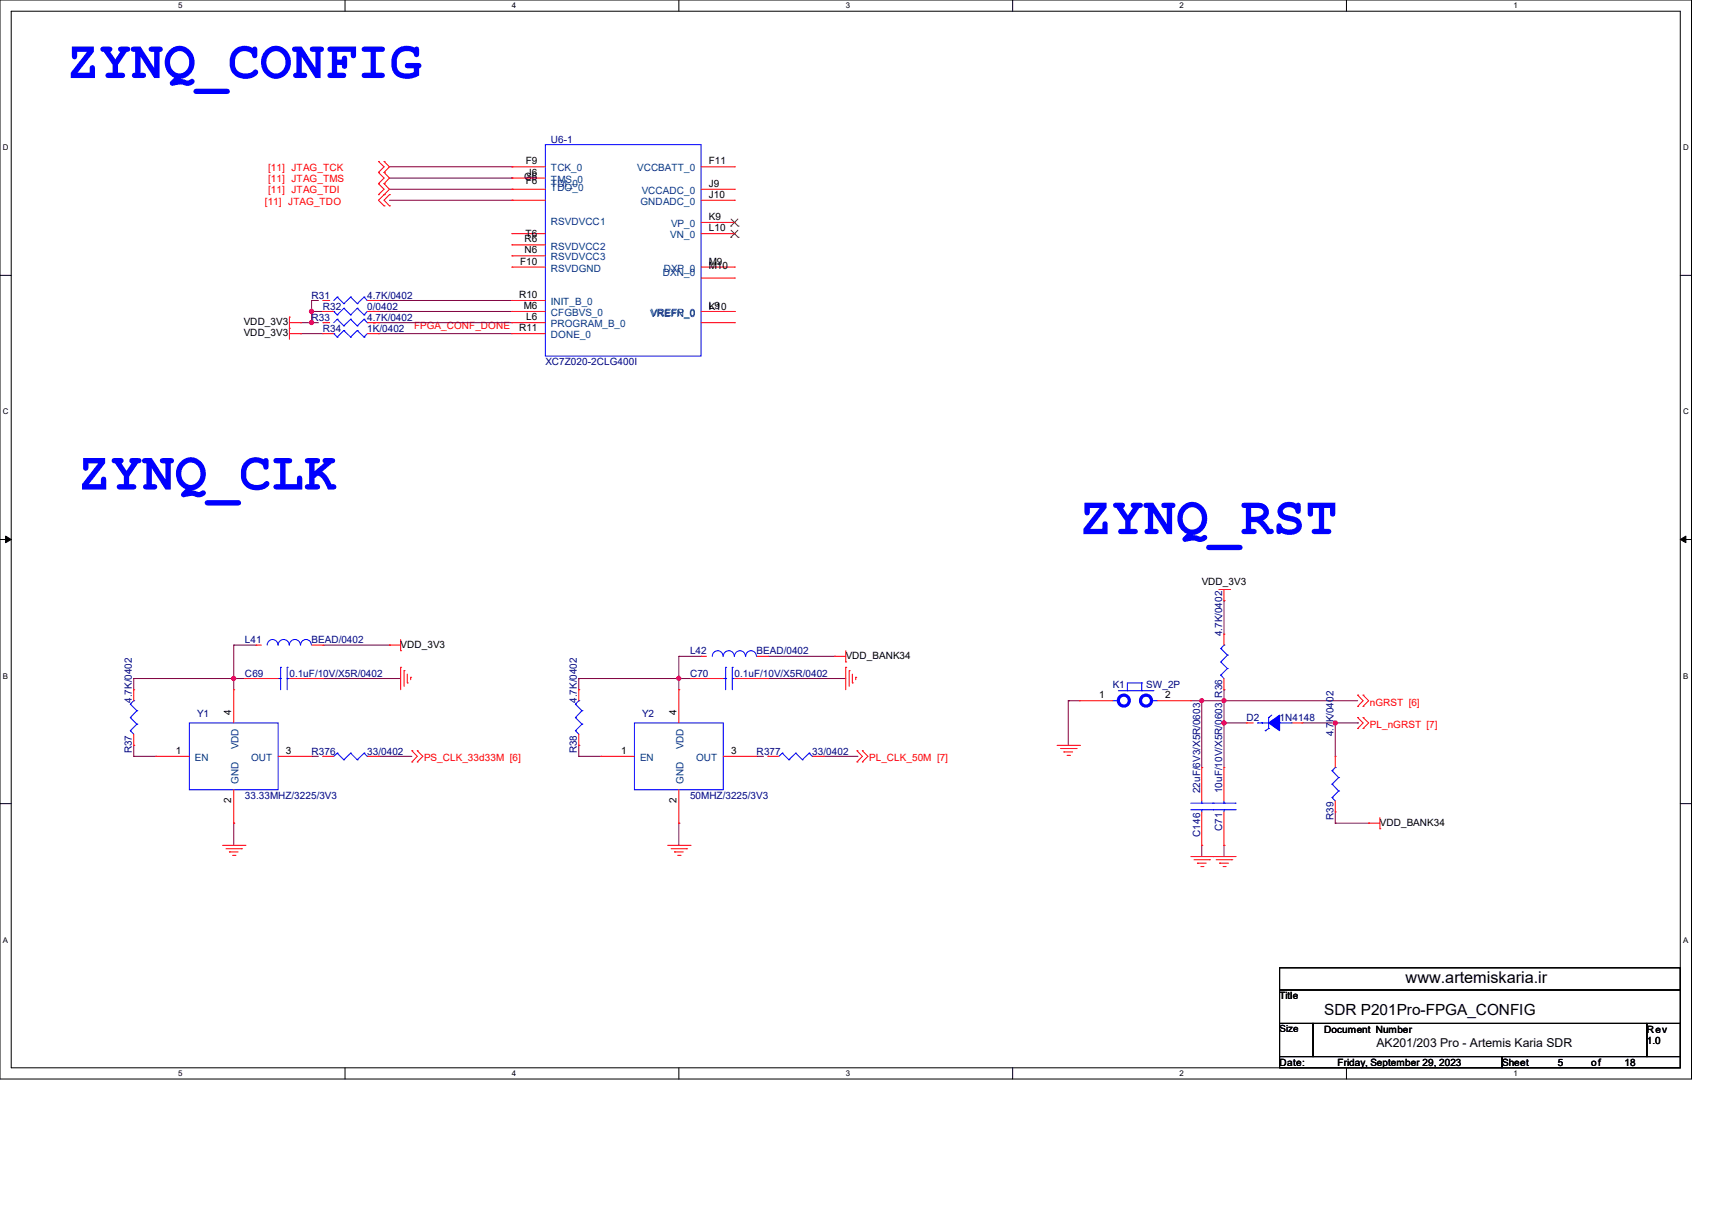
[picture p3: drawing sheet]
<svg xmlns="http://www.w3.org/2000/svg" width="297mm" height="210mm" viewBox="0 0 297 210" stroke-linecap="round" stroke-linejoin="round" font-family="sans-serif">
<path d="M0 0h293.5v187.3h-293.5zM1.9 1.9h289.6v183.4h-289.6z" fill="none" stroke="#000" stroke-width=".17"/>
<g fill="#fff">
<path d="M30.9 .2h.8v1.5h-.8z"/>
<path d="M30.9 185.5h.8v1.6h-.8z"/>
</g>
<path d="M59.9 0v1.9M59.9 185.3v2" fill="none" stroke="#000" stroke-width=".17"/>
<g fill="#fff">
<path d="M88.8 .2h.8v1.5h-.8z"/>
<path d="M88.8 185.5h.8v1.6h-.8z"/>
</g>
<path d="M117.8 0v1.9M117.8 185.3v2" fill="none" stroke="#000" stroke-width=".17"/>
<g fill="#fff">
<path d="M146.7 .2h.8v1.5h-.8z"/>
<path d="M146.7 185.5h.8v1.6h-.8z"/>
</g>
<path d="M175.7 0v1.9M175.7 185.3v2" fill="none" stroke="#000" stroke-width=".17"/>
<g fill="#fff">
<path d="M204.6 .2h.8v1.5h-.8z"/>
<path d="M204.6 185.5h.8v1.6h-.8z"/>
</g>
<path d="M233.6 0v1.9M233.6 185.3v2" fill="none" stroke="#000" stroke-width=".17"/>
<g fill="#fff">
<path d="M262.6 .2h.7v1.5h-.7z"/>
<path d="M262.6 185.5h.7v1.6h-.7z"/>
<path d="M.5 24.8h1v1.6h-1z"/>
<path d="M292 24.8h1v1.6h-1z"/>
<path d="M.5 70.7h1v1.5h-1z"/>
<path d="M292 70.7h1v1.5h-1z"/>
</g>
<path d="M0 47.8h1.9M291.5 47.8h2" fill="none" stroke="#000" stroke-width=".17"/>
<g fill="#fff">
<path d="M.5 116.5h.9v1.6h-.9z"/>
<path d="M292 116.5h.9v1.6h-.9z"/>
</g>
<path d="M0 93.6h1.9M291.5 93.6h2" fill="none" stroke="#000" stroke-width=".17"/>
<path d="M1 93l.9 .6-.9 .6zM291.5 93.6l1-.6v1.2z" fill="#000" stroke="#000" stroke-width=".17"/>
<g fill="#fff">
<path d="M.5 162.4h.9v1.5h-.9z"/>
<path d="M292 162.4h.9v1.5h-.9z"/>
</g>
<path d="M0 139.5h1.9M291.5 139.5h2M222 168h69.5v3.8h-69.5zM222 171.8h69.5v5.8h-69.5zM222 177.6h5.8v5.8h-5.8zM227.8 177.6h57.9v5.8h-57.9zM285.7 177.6h5.8v5.8h-5.8zM222 183.4h38.6v1.9h-38.6zM260.6 183.4h30.9v1.9h-30.9z" fill="none" stroke="#000" stroke-width=".17"/>
<g fill="none" stroke="#800040" stroke-width=".17">
<path d="M67.6 30.9h21.2M67.6 34.8h21.2M67.6 32.9h21.2M67.6 29h21.2M88.8 30.9h.1M88.8 34.8h.1M88.8 32.9h.1M88.8 29h.1M52.2 56h.1M52.2 57.9h.1M52.2 56h3.1M52.2 57.9h3.8"/>
<path d="M54.1 52.2h.1M54.1 54.1h.1M54.1 56h.1M54.1 52.2v3.8M54.1 54.1h1.9M54.1 52.2h1.2M65.7 57.9h.1M65.7 54.1h.1M65.7 52.2h.1M65.7 56h.1M65.7 54.1h23.1M65.7 56h23.1"/>
<path d="M65.7 57.9h23.1M65.7 52.2h23.1M23.2 117.8h.1M23.2 117.8v1.9M23.2 117.8h19.3M40.6 117.8h.1M40.6 112h.1M40.6 112v7.7M40.6 112h3.8M56 117.8h.1M56 117.8h13.5M56 112h11.6"/>
<path d="M67.6 112h.1M100.4 117.8h.1M100.4 117.8h19.3M100.4 117.8v1.9M117.8 117.8h.1M117.8 113.9h.1M117.8 113.9v5.8M117.8 113.9h3.8M133.2 117.8h.1M133.2 117.8h13.5M133.2 113.9h11.6M144.8 113.9h.1"/>
<path d="M212.3 119.7h.1M212.3 104.3h.1M212.3 104.3v5.8M212.3 119.7v13.5M23.2 129.4h.1M23.2 131.3h.1M23.2 129.4v1.9M23.2 131.3h3.9M54.1 131.3h1.2M56 131.3h.1M65.7 131.3h.1M65.7 131.3h5.8"/>
<path d="M100.4 129.4h.1M100.4 131.3h.1M100.4 131.3h3.9M100.4 129.4v1.9M131.3 131.3h1.2M133.2 131.3h.1M142.9 131.3h5.8M148.7 131.3h.1M185.3 121.6h.1M185.3 121.6h2M185.3 121.6v7.8M206.6 121.6h28.9"/>
<path d="M208.5 121.6h.1M208.5 133.2h.1M208.5 121.6v11.6M212.3 125.5h.1M212.3 121.6h.1M212.3 125.5h3.9M225.9 125.5h9.6M231.6 125.5h.1M231.6 125.5v5.8M235.5 125.5h.1M40.6 142.9h.1M40.6 142.9v3.8"/>
<path d="M117.8 142.9h.1M117.8 142.9v3.8M208.5 146.7h.1M208.5 146.7v2M212.3 146.7h.1M212.3 146.7v2M231.6 142.9h.1M231.6 140.9v2M231.6 142.9h5.8M237.4 142.9h.1"/>
</g>
<g fill="#f0f" stroke="#f0f" stroke-width=".17">
<circle cx="54" cy="56" r=".36"/>
<circle cx="54" cy="54" r=".36"/>
<circle cx="212.4" cy="125.5" r=".37"/>
<circle cx="212.4" cy="121.6" r=".37"/>
<circle cx="40.5" cy="117.8" r=".36"/>
<circle cx="117.7" cy="117.8" r=".36"/>
<circle cx="231.7" cy="125.5" r=".37"/>
<circle cx="208.5" cy="121.6" r=".36"/>
</g>
<g fill="none" stroke="#f00" stroke-width=".17">
<path d="M65.7 33.8h.1M65.7 31.9h.1M65.7 29.9h.1M65.7 28h.1M65.7 31.9l.9 1-.9 .9M65.7 29.9l.9 1-.9 1M65.7 28l.9 1-.9 .9M66.6 31.9h.1M66.6 33.8h.1M66.6 35.7h.1M66.6 29.9h.1M66.6 28h.1"/>
<path d="M66.6 31.9l1 1-1.9 1.9 .9 .9M66.6 29.9l1 1-1 1M66.6 28l1 1-1 .9M67.6 33.8h.1M67.6 35.7h.1M67.6 33.8l-1 1 1 .9M88.8 29h.1M88.8 32.9h.1M88.8 34.8h.1M88.8 30.9h.1M88.8 34.8h5.8M88.8 32.9h5.8"/>
<path d="M88.8 29h5.8M88.8 30.9h5.8M121.6 34.8h5.8M121.6 32.9h5.8M121.6 29h5.8M121.6 38.6h5.8M127.4 34.8h.1M127.4 32.9h.1M127.4 29h.1M127.4 38.6h.1M50.2 55h.1M50.2 57h.1"/>
<path d="M50.2 56h2M50.2 55v3.9M50.2 57.9h2M52.2 56h.1M52.2 57.9h.1M56 54.1h.1M56 56h1.3M56 56h.1M56 52.2h1.3M56 52.2h.1M56 57.9h.1M56 57.9h1.9"/>
<path d="M56 54.1h1.9M63.7 54.1h2M63.7 56h2M63.7 52.2h2M63.7 57.9h2M65.7 54.1h.1M65.7 56h.1M65.7 52.2h.1M65.7 57.9h.1M88.8 57.9h.1M88.8 46.4h.1M88.8 44.4h.1"/>
<path d="M88.8 42.5h.1M88.8 52.2h.1M88.8 40.6h.1M88.8 54.1h.1M88.8 56h.1M88.8 56h5.8M88.8 57.9h5.8M88.8 54.1h5.8M88.8 46.4h5.8M88.8 40.6h5.8M88.8 44.4h5.8M88.8 42.5h5.8"/>
<path d="M88.8 52.2h5.8M121.6 56h5.8M121.6 54.1h5.8M121.6 46.4h5.8M121.6 40.6h5.8M121.6 48.3h5.8M127.4 46.4h.1M127.4 54.1h.1M127.4 40.6h.1M127.4 48.3h.1M127.4 56h.1M23.2 119.7h.1"/>
<path d="M23.2 119.7v1.9M40.6 119.7h.1M40.6 119.7v5.8M42.5 117.8h.1M42.5 117.8h5.8M44.4 112h.1M44.4 112h1M50.2 117.8h5.8M54.1 112h1.9M56 112h.1M56 117.8h.1M67.6 112h.1"/>
<path d="M67.6 112h1.9M69.5 115.8h.1M69.5 112.9h.1M69.5 111v1.9M69.5 115.8v3.9M70.1 116.4h.1M70.1 116.4v2.7M70.7 118.5h.1M70.7 117v1.5M71.2 117.6h.1M71.2 117.6v.4M100.4 119.7h.1"/>
<path d="M100.4 119.7v1.9M117.8 119.7h.1M117.8 119.7v5.8M119.7 117.8h.1M119.7 117.8h5.8M121.6 113.9h.1M121.6 113.9h1M127.4 117.8h5.8M131.3 113.9h1.9M133.2 117.8h.1M133.2 113.9h.1M144.8 113.9h.1"/>
<path d="M144.8 113.9h1.9M146.7 115.8h.1M146.7 114.9h.1M146.7 112.9v2M146.7 115.8v3.9M147.3 116.4h.1M147.3 116.4v2.7M147.9 118.5h.1M147.9 117v1.5M148.5 117.6h.1M148.5 117.6v.4M211.4 102.3h1.9"/>
<path d="M212.3 104.3h.1M212.3 119.7h.1M212.3 110.1h.1M212.3 102.3v2M212.3 110.1v1.9M212.3 117.8v1.9M213.3 102.3h.1M23.2 129.4h.1M23.2 127.4v2M27.1 131.3h.1M27.1 131.3h5.8M40.6 137.1v5.8"/>
<path d="M48.3 131.3h5.8M54.1 131.3h.1M56 131.3h1.9M56 131.3h.1M63.7 131.3h2M65.7 131.3h.1M71.5 130.3h.1M71.5 132.2h.1M71.5 130.3l.9 1-.9 .9M72.4 130.3h.1M72.4 132.2h.1M72.4 130.3l1 1-1 .9"/>
<path d="M100.4 129.4h.1M100.4 127.4v2M104.3 131.3h.1M104.3 131.3h5.8M117.8 137.1v5.8M125.5 131.3h5.8M131.3 131.3h.1M133.2 131.3h1.9M133.2 131.3h.1M140.9 131.3h2M142.9 131.3h.1M148.7 130.3h.1"/>
<path d="M148.7 132.2h.1M148.7 130.3l.9 1-.9 .9M149.6 130.3h.1M149.6 132.2h.1M149.6 130.3l1 1-1 .9M183.4 129.4h3.9M184 129.9h2.7M184.6 130.5h.1M184.6 130.5h1.5M185.1 131.1h.4M185.5 131.1h.1M186.7 129.9h.1"/>
<path d="M187.3 129.4h.1M187.3 121.6h.1M187.3 121.6h5.7M200.8 121.6h5.8M206.6 121.6h.1M208.5 133.2h.1M208.5 133.2v5.8M212.3 133.2h.1M212.3 133.2v5.8M216.2 125.5h.1M216.2 125.5h1.3M223.9 125.5h2"/>
<path d="M225.9 125.5h.1M231.6 131.3h.1M231.6 131.3v1.9M231.6 139v1.9M235.5 120.6h.1M235.5 122.6h.1M235.5 124.5h.1M235.5 126.4h.1M235.5 120.6l1 1-1 1M235.5 124.5l1 1-1 .9M236.5 120.6h.1M236.5 122.6h.1"/>
<path d="M236.5 124.5h.1M236.5 126.4h.1M236.5 120.6l.9 1-.9 1M236.5 124.5l.9 1-.9 .9M38.6 146.7h3.9M39.2 147.3h2.7M39.8 147.9h.1M39.8 147.9h1.5M40.3 148.5h.5M40.6 142.9h.1M40.8 148.5h.1M41.9 147.3h.1"/>
<path d="M42.5 146.7h.1M115.8 146.7h3.9M116.4 147.3h2.7M117 147.9h.1M117 147.9h1.5M117.6 148.5h.4M117.8 142.9h.1M118 148.5h.1M119.1 147.3h.1M119.7 146.7h.1M206.6 148.7h7.7M207.1 149.2h2.7"/>
<path d="M207.7 149.8h.1M207.7 149.8h1.6M208.3 150.4h.4M208.5 146.7h.1M208.5 140.9v5.8M208.7 150.4h.1M209.8 149.2h.1M210.4 148.7h.1M211 149.2h2.7M211.6 149.8h.1M211.6 149.8h1.5M212.2 150.4h.4"/>
<path d="M212.3 146.7h.1M212.3 140.9v5.8M212.6 150.4h.1M213.7 149.2h.1M214.3 148.7h.1M231.6 140.9h.1M237.4 142.9h.1M237.4 142.9h2M239.4 143.8h.1M239.4 141.9v1.9"/>
</g>
<g fill="none" stroke="#00f" stroke-width=".17">
<path d="M94.6 25.1h27v36.7h-27zM57.9 54.1h.1M57.9 57.9h.1M57.9 54.1l.6 .6M57.9 57.9l.6 .6M58.5 54.7h.1M58.5 55.4h.1M58.5 51.6h.1M58.5 58.5h.1M58.5 55.4l-.6 .6M58.5 55.4l1.1 1.2M58.5 51.6l-.6 .6"/>
<path d="M58.5 51.6l1.1 1.1M59.6 53.5h.1M59.6 56.6h.1M59.6 52.7h.1M59.6 57.4h.1M59.6 53.5l1.2 1.2M59.6 53.5l-1.1 1.2M59.6 57.4l1.2 1.1M59.6 57.4l-1.1 1.1M60.8 54.7h.1M60.8 55.4h.1M60.8 51.6h.1"/>
<path d="M60.8 58.5h.1M60.8 55.4l-1.2 1.2M60.8 55.4l1.2 1.2M60.8 51.6l-1.2 1.1M60.8 51.6l1.2 1.1M62 53.5h.1M62 56.6h.1M62 52.7h.1M62 57.4h.1M62 53.5l1.2 1.2M62 53.5l-1.2 1.2M62 57.4l1.2 1.1"/>
<path d="M62 57.4l-1.2 1.1M63.2 54.7h.1M63.2 55.4h.1M63.2 51.6h.1M63.2 58.5h.1M63.2 55.4l-1.2 1.2M63.2 55.4l.5 .6M63.2 51.6l-1.2 1.1M63.2 51.6l.5 .6M63.7 56h.1M63.7 52.2h.1M63.7 54.1l-.5 .6"/>
<path d="M63.7 57.9l-.5 .6M46.4 112a.93 .93 0 0 1 .9-1 .93 .93 0 0 1 .9 1M48.3 112a.95 .95 0 0 1 .9-1 .95 .95 0 0 1 1 1M48.3 117.8h.4M48.7 115.8h.1M48.7 117.8h.1M48.7 115.8v3.9M49.8 115.8h.1M49.8 117.8h.1M49.8 117.8h.4M49.8 115.8v3.9M50.2 112a.97 .97 0 0 1 1-1 .97 .97 0 0 1 1 1 .93 .93 0 0 1 .9-1 .93 .93 0 0 1 .9 1"/>
<path d="M123.6 113.9a.93 .93 0 0 1 .9-1 .93 .93 0 0 1 .9 1M125.5 113.9a.95 .95 0 0 1 .9-1 .95 .95 0 0 1 1 1M125.5 117.8h.4M125.9 115.8h.1M125.9 117.8h.1M125.9 115.8v3.9M127 115.8h.1M127 117.8h.1M127 115.8v3.9M127 117.8h.4M127.4 113.9a.95 .95 0 0 1 1-1 .95 .95 0 0 1 .9 1M129.4 113.9a.93 .93 0 0 1 .9-1 .93 .93 0 0 1 .9 1"/>
<path d="M194 119.9h6M195.6 119.9h.1M198.1 118.5h.1M198.1 119.9h.1M198.1 118.5h-2.5v1.4M198.1 118.5v1.4M200 119.9h.1M211.8 117.2h.1M211.8 114.9h.1M211.8 112.6h.1M211.8 117.2l.5 .6M211.8 114.9l1.1 1.1"/>
<path d="M211.8 112.6l1.1 1.1M212.3 112h.1M212.3 112l-.5 .6M212.9 116h.1M212.9 113.7h.1M212.9 116l-1.1 1.2M212.9 113.7l-1.1 1.2M22.6 126.8h.1M22.6 124.5h.1M22.6 122.2h.1M22.6 126.8l.6 .6M22.6 124.5l1.1 1.2"/>
<path d="M22.6 122.2l1.1 1.2M23.2 121.6h.1M23.2 121.6l-.6 .6M23.7 125.7h.1M23.7 123.4h.1M23.7 125.7l-1.1 1.1M23.7 123.4l-1.1 1.1M32.9 125.5h15.4v11.6h-15.4zM58.5 130.7h.1M58.5 130.7l-.6 .6M58.5 130.7l1.1 1.2M59.6 131.9h.1"/>
<path d="M60.8 130.7h.1M60.8 130.7l-1.2 1.2M60.8 130.7l1.2 1.2M62 131.9h.1M63.2 130.7h.1M63.2 130.7l-1.2 1.2M63.2 130.7l.5 .6M63.7 131.3h.1M99.8 126.8h.1M99.8 124.5h.1M99.8 122.2h.1M99.8 126.8l.6 .6"/>
<path d="M99.8 124.5l1.2 1.2M99.8 122.2l1.2 1.2M100.4 121.6h.1M100.4 121.6l-.6 .6M101 125.7h.1M101 123.4h.1M101 125.7l-1.2 1.1M101 123.4l-1.2 1.1M110.1 125.5h15.4v11.6h-15.4zM135.7 130.7h.1M135.7 130.7l-.6 .6M135.7 130.7l1.2 1.2"/>
<path d="M136.9 131.9h.1M138 130.7h.1M138 130.7l-1.1 1.2M138 130.7l1.2 1.2M139.2 131.9h.1M140.4 130.7h.1M140.4 130.7l-1.2 1.2M140.4 130.7l.5 .6M140.9 131.3h.1M193 121.6h1M194 121.6h.1M199.8 121.6h.1"/>
<path d="M199.8 121.6h1M206.6 139.4h7.7M208.5 139.4h.1M208.5 139v.4M210.4 139.4h.1M212.3 139.4h.1M212.3 139v.4M214.3 139.4h.1M218.1 125.5h.1M218.1 125.5h6.1M219.5 126.8h.1M220.1 124.5h.1"/>
<path d="M220.1 126.4h.1M220.1 124.5v1.9M220.1 126.4l-.6 .4M220.6 124.1l-.5 .4M222 125.5h.1M231.1 138.4h.1M231.1 136.1h.1M231.1 133.8h.1M231.1 138.4l.5 .6M231.1 136.1l1.1 1.2M231.1 133.8l1.1 1.2M231.6 133.2h.1"/>
<path d="M231.6 133.2l-.5 .6M232.2 137.3h.1M232.2 135h.1M232.2 137.3l-1.1 1.1M232.2 135l-1.1 1.1M206.6 140.5h7.7M208.5 140.5h.1M208.5 140.5v.4M210.4 140.5h.1M212.3 140.5h.1M212.3 140.5v.4M214.3 140.5h.1"/>
</g>
<g fill="none" stroke="#00f" stroke-width=".55">
<circle cx="195" cy="121.6" r=".95"/>
<circle cx="198.8" cy="121.6" r=".95"/>
</g>
<path d="M220.1 125.5l1.9-1.4v2.7z" fill-rule="evenodd" fill="#00f" stroke="#00f" stroke-width=".17"/>
<path d="M126.8 39.2h.1M126.8 40l1.3 1.2M126.8 38l1.3 1.2M128 40l-1.2 1.2M128 38l-1.2 1.2M128.1 39.2h.1M126.8 41.2h.1M128.1 41.2h.1" fill="none" stroke="#804000" stroke-width=".17"/>
<g font-size="9.2" fill="#00f">
<text x="11.6" y="13.5">ZYNQ_CONFIG</text>
<text x="13.5" y="85">ZYNQ_CLK</text>
<text x="187.3" y="92.7">ZYNQ_RST</text>
</g>
<text font-size="2.8" x="243.9" y="170.5">www.artemiskaria.ir</text>
<text font-size="2.7" x="229.7" y="176.1">SDR P201Pro-FPGA_CONFIG</text>
<text font-size="2.1" x="238.8" y="181.8">AK201/203 Pro - Artemis Karia SDR</text>
<g font-size="1.7" fill="#f00">
<text x="46.5" y="29.6">[11] JTAG_TCK</text>
<text x="46" y="35.6">[11] JTAG_TDO</text>
<text x="46.5" y="33.5">[11] JTAG_TDI</text>
<text x="46.5" y="31.5">[11] JTAG_TMS</text>
<text x="71.8" y="57.1">FPGA_CONF_DONE</text>
<text x="237.7" y="122.5">nGRST [6]</text>
<text x="237.7" y="126.3">PL_nGRST [7]</text>
<text x="73.6" y="132.1">PS_CLK_33d33M [6]</text>
<text x="150.8" y="132.1">PL_CLK_50M [7]</text>
</g>
<g font-size="1.7">
<text x="91.2" y="28.5">F9</text>
<text x="123" y="28.5">F11</text>
<text x="90.9" y="31.2">G6</text>
<text x="91.2" y="31.9">F6</text>
<text x="91.4" y="30.5">J6</text>
<text x="123" y="34.3">J10</text>
<text x="123" y="32.4">J9</text>
<text x="91.2" y="41.1">T6</text>
<text x="123" y="40.1">L10</text>
<text x="123" y="38.2">K9</text>
<text x="90.3" y="45.9">F10</text>
<text x="91" y="44">N6</text>
<text x="91" y="42.1">R6</text>
<text x="123" y="45.9">M9</text>
<text x="123" y="46.6">M10</text>
<text x="90" y="51.7">R10</text>
<text x="90.9" y="53.6">M6</text>
<text x="123" y="53.6">L9</text>
<text x="123" y="53.9">K10</text>
<text x="42.3" y="56.4">VDD_3V3</text>
<text x="42.3" y="58.4">VDD_3V3</text>
<text x="90" y="57.5">R11</text>
<text x="91.3" y="55.6">L6</text>
<text x="208.5" y="101.6">VDD_3V3</text>
<text x="69.5" y="112.4">VDD_3V3</text>
<text x="146.7" y="114.3">VDD_BANK34</text>
<text x="40.1" y="124.1" transform="rotate(-90 40.1 124.1)">4</text>
<text x="117.3" y="124.1" transform="rotate(-90 117.3 124.1)">4</text>
<text x="190.7" y="121.2">1</text>
<text x="202.1" y="121.2">2</text>
<text x="30.5" y="130.8">1</text>
<text x="49.6" y="130.8">3</text>
<text x="107.7" y="130.8">1</text>
<text x="126.8" y="130.8">3</text>
<text x="40.1" y="139.4" transform="rotate(-90 40.1 139.4)">2</text>
<text x="117.3" y="139.4" transform="rotate(-90 117.3 139.4)">2</text>
<text x="239.4" y="143.3">VDD_BANK34</text>
<text x="222" y="173.4">Title</text>
<text x="222" y="179.2">Size</text>
<text x="229.7" y="179.2">Document Number</text>
<text x="285.7" y="179.2">Rev</text>
<text x="222" y="185">Date:</text>
<text x="232.1" y="185">Friday, September 29, 2023</text>
<text x="260.6" y="185">Sheet</text>
<text x="270.2" y="185">5</text>
<text x="276.1" y="185">of</text>
<text x="281.8" y="185">18</text>
<text x="285.7" y="181.1">1.0</text>
</g>
<g font-size="1.7" fill="#000080">
<text x="95.6" y="24.8">U6-1</text>
<text x="54.1" y="51.8">R31</text>
<text x="56" y="53.8">R32</text>
<text x="63.7" y="53.8">0/0402</text>
<text x="63.7" y="51.8">4.7K/0402</text>
<text x="54.1" y="55.7">R33</text>
<text x="56" y="57.6">R34</text>
<text x="63.7" y="57.6">1K/0402</text>
<text x="63.7" y="55.7">4.7K/0402</text>
<text x="94.6" y="63.4">XC7Z020-2CLG400I</text>
<text x="42.5" y="111.7">L41</text>
<text x="54.1" y="111.7">BEAD/0402</text>
<text x="119.7" y="113.6">L42</text>
<text x="131.3" y="113.6">BEAD/0402</text>
<text x="212" y="110.4" transform="rotate(-90 212 110.4)">4.7K/0402</text>
<text x="42.5" y="117.4">C69</text>
<text x="50.2" y="117.4">0.1uF/10V/X5R/0402</text>
<text x="119.7" y="117.4">C70</text>
<text x="127.4" y="117.4">0.1uF/10V/X5R/0402</text>
<text x="193" y="119.4">K1</text>
<text x="198.8" y="119.4">SW_2P</text>
<text x="22.9" y="122" transform="rotate(-90 22.9 122)">4.7K/0402</text>
<text x="34.2" y="124.4">Y1</text>
<text x="100.1" y="122" transform="rotate(-90 100.1 122)">4.7K/0402</text>
<text x="111.4" y="124.4">Y2</text>
<text x="212" y="121.1" transform="rotate(-90 212 121.1)">R36</text>
<text x="216.2" y="125.2">D2</text>
<text x="222" y="125.2">1N4148</text>
<text x="22.9" y="130.7" transform="rotate(-90 22.9 130.7)">R37</text>
<text x="54.1" y="131">R376</text>
<text x="63.7" y="131">33/0402</text>
<text x="100.1" y="130.7" transform="rotate(-90 100.1 130.7)">R38</text>
<text x="131.3" y="131">R377</text>
<text x="140.9" y="131">33/0402</text>
<text x="231.3" y="127.8" transform="rotate(-90 231.3 127.8)">4.7K/0402</text>
<text x="208.2" y="137.7" transform="rotate(-90 208.2 137.7)">22uF/6V3/X5R/0603</text>
<text x="212" y="137.7" transform="rotate(-90 212 137.7)">10uF/10V/X5R/0603</text>
<text x="42.5" y="138.7">33.33MHZ/3225/3V3</text>
<text x="119.7" y="138.7">50MHZ/3225/3V3</text>
<text x="231.3" y="142.3" transform="rotate(-90 231.3 142.3)">R39</text>
<text x="208.2" y="145.2" transform="rotate(-90 208.2 145.2)">C146</text>
<text x="212" y="144.2" transform="rotate(-90 212 144.2)">C71</text>
</g>
<g font-size="1.7" fill="#004080">
<text x="95.6" y="29.8">TCK_0</text>
<text x="110.5" y="29.8">VCCBATT_0</text>
<text x="95.6" y="31.7">TMS_0</text>
<text x="95.6" y="32.4">TDI_0</text>
<text x="95.6" y="33.1">TDO_0</text>
<text x="111.1" y="35.6">GNDADC_0</text>
<text x="111.3" y="33.7">VCCADC_0</text>
<text x="95.6" y="39.1">RSVDVCC1</text>
<text x="116.3" y="41.4">VN_0</text>
<text x="116.4" y="39.4">VP_0</text>
<text x="95.6" y="47.2">RSVDGND</text>
<text x="95.6" y="45.2">RSVDVCC3</text>
<text x="95.6" y="43.3">RSVDVCC2</text>
<text x="115" y="47.8">DXN_0</text>
<text x="115.1" y="47.2">DXP_0</text>
<text x="95.6" y="53">INIT_B_0</text>
<text x="95.6" y="58.7">DONE_0</text>
<text x="95.6" y="54.9">CFGBVS_0</text>
<text x="95.6" y="56.8">PROGRAM_B_0</text>
<text x="112.8" y="55.1">VREFN_0</text>
<text x="112.9" y="54.9">VREFP_0</text>
<text x="41.4" y="130" transform="rotate(-90 41.4 130)">VDD</text>
<text x="118.6" y="130" transform="rotate(-90 118.6 130)">VDD</text>
<text x="33.8" y="132.1">EN</text>
<text x="41.4" y="136.1" transform="rotate(-90 41.4 136.1)">GND</text>
<text x="43.6" y="132.1">OUT</text>
<text x="111" y="132.1">EN</text>
<text x="118.6" y="136.1" transform="rotate(-90 118.6 136.1)">GND</text>
<text x="120.8" y="132.1">OUT</text>
</g>
<g font-size="1.4">
<text x="30.9" y="1.4">5</text>
<text x="88.8" y="1.4">4</text>
<text x="146.7" y="1.4">3</text>
<text x="204.6" y="1.4">2</text>
<text x="262.6" y="1.4">1</text>
<text x=".5" y="26.1">D</text>
<text x="292" y="26.1">D</text>
<text x=".5" y="71.9">C</text>
<text x="292" y="71.9">C</text>
<text x=".5" y="117.8">B</text>
<text x="292" y="117.8">B</text>
<text x=".5" y="163.6">A</text>
<text x="292" y="163.6">A</text>
<text x="30.9" y="186.8">5</text>
<text x="88.8" y="186.8">4</text>
<text x="146.7" y="186.8">3</text>
<text x="204.6" y="186.8">2</text>
<text x="262.6" y="186.8">1</text>
</g>
</svg>
